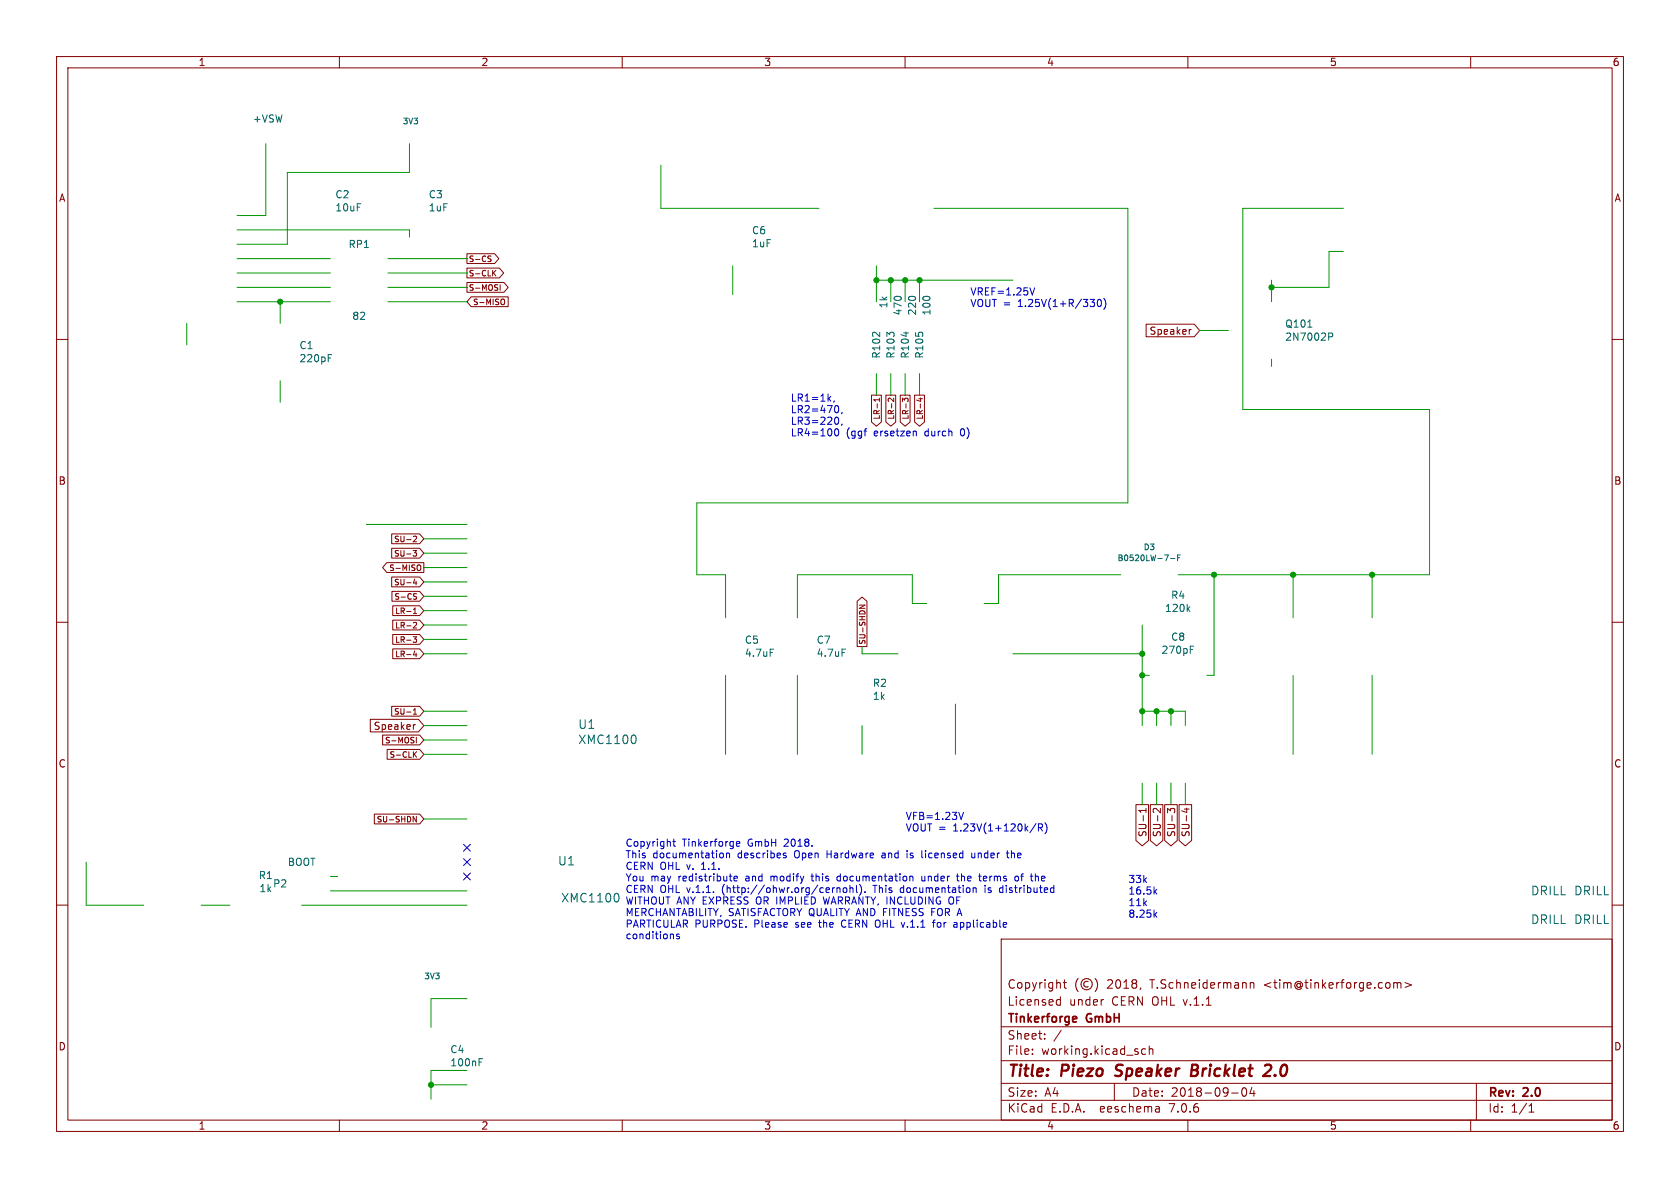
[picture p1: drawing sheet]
<svg xmlns="http://www.w3.org/2000/svg" width="297mm" height="210mm" viewBox="0 0 297 210" stroke-linecap="round" stroke-linejoin="round" font-family="sans-serif">
<g fill="none" stroke="#840000" stroke-width=".18">
<path d="M10 10h277v190h-277zM12 12h273v186h-273zM60 10v2M110 10v2M160 10v2M210 10v2M260 10v2M10 60h2M82.5 44.9h4.9l.8 .8-.8 .9h-4.9zM82.5 49.9h6.6l.7 .9-.7 .9h-6.6zM82.5 47.4h5.8l.7 .9-.7 .8h-5.8zM83.3 52.5h6.5v1.7h-6.5l-.8-.9z"/>
<path d="M86.4 45.7l.3 .1 .1 .3-.2 .1h-.2M86.4 45.3h.4M87.2 48.2l.5 .6M87.7 47.8l-.6 .6M88.4 50.3v1M88.8 52.9a.33 .33 0 0 1 .4 .3v.3a.33 .33 0 0 1-.4 .4M202.6 57.3h8.5l1 1.1-1 1.1h-8.5zM210.6 58.2l-.3 .2M285 60h2M154.1 69.9h1.7v4.7l-.9 .7-.8-.7zM155.5 70.4v.6M155.5 70.7h-1l.3 .3"/>
<path d="M156.6 69.9h1.7v4.7l-.8 .7-.9-.7zM158 70.4v.6l-.7-.6-.3 .2 .1 .4M159.2 69.9h1.7v4.7l-.9 .7-.8-.7zM160.5 71l-.1-.6h-.4l-.1 .3-.3-.3v.6M161.7 69.9h1.7v4.7l-.8 .7-.9-.7zM162.4 70.5h.7M162.8 70.3v.7l-.8-.3M68.4 99.5h6.5v1.7h-6.5l-.8-.9zM69.2 96.9h5l.7 .9-.7 .9h-5zM69.2 94.4h5l.7 .9-.7 .8h-5zM73 97.3h.7l-.4 .4 .3 .1v.4l-.5 .1M73.1 94.9l.4-.1 .2 .3-.7 .7h.7"/>
<path d="M74 99.9a.33 .33 0 0 1 .4 .3v.3a.33 .33 0 0 1-.4 .4M10 110h2M69.2 102h5l.7 .9-.7 .8h-5zM69.3 104.5h4.9l.7 .9-.7 .9h-4.9zM69.4 114.7h4.8l.7 .9-.7 .8h-4.8zM69.4 109.6h4.8l.7 .9-.7 .9h-4.8zM69.4 112.2h4.8l.7 .8-.7 .9h-4.8zM69.4 107.1h4.8l.7 .9-.7 .8h-4.8zM73 112.6h.7l-.4 .3 .3 .1v.5h-.5M73.1 110.1l.4-.1 .2 .3-.7 .7h.7M73.1 107.8l.3-.3v1M73.1 108.5h.6"/>
<path d="M73.3 105.4l.3 .1 .1 .2-.2 .2h-.3M73.3 104.9l.4 .1M73.3 115.1l-.2 .7h.6M73.3 102.4l-.2 .7h.6M73.6 102.7v.7M73.6 115.4v.7M151.5 106.3l.9-.8 .9 .8v8h-1.8zM151.9 107h1l-1 .5M285 110h2M65.5 127.2h8.5l.9 1.1-.9 1.1h-8.5zM67.6 129.9h6.6l.7 .9-.7 .9h-6.6zM68.4 132.5h5.8l.7 .9-.7 .8h-5.8z"/>
<path d="M69.2 124.9h5l.7 .8-.7 .9h-5zM73.1 126.3h.6M73.1 125.5l.3-.2v1M73.2 133.3l.5 .6M73.4 128.1l-.3 .1M73.6 130.3v1M73.7 132.9l-.6 .5M10 160h2M66.2 143.9h8l.7 .9-.7 .8h-8zM73 144.3l.6 1v-1M200.8 142.2h2.2v6.4l-1.1 .9-1.1-.9zM202.6 142.9v.7"/>
<path d="M202.6 143.3h-1.3l.4 .3M203.4 142.2h2.2v6.4l-1.1 .9-1.1-.9zM205.1 142.9v.8l-.9-.8-.3 .2v.5M205.9 142.2h2.2v6.4l-1.1 .9-1.1-.9zM207.7 143.5v-.4l-.3-.2-.4 .1-.1 .3-.5-.4v.8M208.4 142.2h2.3v6.4l-1.2 .9-1.1-.9zM209.4 143h.8M209.8 142.8v.8l-.9-.3M285 160h2M177 166h108v32h-108zM186.9 177.6h.6M186.9 176.8h.6"/>
<path d="M187.5 176.2v1.5M188 173.7h.5M188.2 173.2v1.3l.3 .2M190.6 173a1.72 1.72 0 0 0 0 2.3M192.4 173.6a.52 .52 0 0 0-.8 .4 .52 .52 0 0 0 .8 .4M193.6 173a1.72 1.72 0 0 1 0 2.3M195 176.7h.1M201.7 174.6l-.2 .3M221 173.8l.2-.1 .4 .1 .1 .9M221 173.7v1M246.4 173.8l.4-.1 .2 .2M246.4 173.7v1"/>
<path d="M247 173.9l.2-.2 .4 .1 .1 .9M247 173.9v.8M248.4 173.7l1.1 .4-1.1 .5M60 198v2M110 198v2M160 198v2M177 194.5h108M177 191.5h108M177 187.5h108M177 181.5h108M182.5 186.3v.1M182.5 185.5v.1"/>
<path d="M184.7 183.6v.1M184.7 182.8v.1M187.6 182.1l-1.3 2M197 191.5v3M202.5 185.5l-.4-.1-.3 .3v.4l.2 .2h.5M203.2 185.5l.2-.1 .3 .1 .1 .9M203.2 184.9v1.5M204.9 195.7l.1 .9M205 196.5l-.2 .1M205 196h-.2M210 198v2M217.7 193.2h1.2"/>
<path d="M219.7 192.4l.2-.1a.81 .81 0 0 1 .6 .6 .81 .81 0 0 1-.3 .8l-.2 .1a.81 .81 0 0 1-.3-1.4zM221.3 192.2l-.3 1.1h.9M221.7 192.8v1M260 198v2M261 191.5v6.5M270.3 196.6h.9M270.3 195.5l.4-.4v1.5"/>
<circle cx="192.1" cy="174" r="1"/>
</g>
<path d="M197.1 190.1l.3 .1M197.4 188.4l-.1 .2 .1 .4M210.7 189.2h.6M211.3 189.2l.3 .1M211.5 188.2h-.7l-.3 2 1-.1M211.5 189.1l-.2 .1M223.6 188.4l.3-.2h.5a.45 .45 0 0 1 .3 .6l-.1 .3-1.3 1.1h1.2" fill="none" stroke="#840000" stroke-width=".4"/>
<path d="M190.1 179.7l.2 .3-.7 .2M190.3 180.6l-.2 .1" fill="none" stroke="#840000" stroke-width=".3"/>
<g fill="none" stroke="#0000c2" stroke-width=".18">
<path d="M182.1 50.9l.4 1.3 .4-1.3M192.7 52.9h.8l-.4 .5 .3 .1 .1 .5-.2 .2h-.4M194.1 53l.2-.1a.68 .68 0 0 1 .4 .7 .68 .68 0 0 1-.4 .6l-.2-.1-.1-.4zM195.1 52.7a1.46 1.46 0 0 1 0 2M146.5 70.4l.4 .5M146.9 70.1l-.5 .5M147.5 70.9l-.1 .2M147.8 71.7a.68 .68 0 0 1 .5 .6 .68 .68 0 0 1-.5 .7M147.8 73.7a.68 .68 0 0 1 .5 .7 .68 .68 0 0 1-.5 .6M147.8 75.8a.68 .68 0 0 1 .5 .6 .68 .68 0 0 1-.5 .7l-.1-.2-.2-.3 .1-.6M148.9 72.9l-.1 .2M148.9 75l-.1 .2"/>
<path d="M152.7 76.2h.5M153.1 75.8h.1M161.8 76.2l.2 .2v.7M118.9 148.8h.5M119.1 148.3v1.1l.3 .2M127.5 150.8l.3 .1 .1 .1-.1 .5-.3 .1M128.4 150.9l.2-.1 .3 .1 .1 .7M128.4 150.8v.8M128.9 154.9h.5M129.3 155.7h.1M129.8 155.3l.6-.1-.1-.3h-.4l-.1 .2v.6h.5M130.2 149.2l.6-.1-.1-.3h-.3l-.2 .1v.6h.5"/>
<path d="M138.7 150.8l.3 .1M138.7 151.2l.3 .1v.2l-.2 .1h-.2M143.4 154.9h.5M143.5 154.5l.1 1.2M145.5 158.6l.3 1.2M148 156.9v.9M148 157.1l.1-.2 .3 .1 .1 .8M148.4 154.9h-.2l-.2 .2v.5l.4 .1M149.2 157l.3-.1 .2 .3v.3l-.2 .3-.3-.1-.1-.2zM150.3 157.1l.1-.2 .3 .1 .1 .8M150.3 156.5v1.3M151.4 156.5v1.1l.2 .2"/>
<path d="M152 156.4a1.49 1.49 0 0 1 0 1.8M152.9 157.7v.1M156.1 150.8l-.2 .1M156.1 151.2l-.2 .1 .2 .3M159.3 157l-.1 .2 .1 .5M160.4 150.4v.1M160.4 150.8v.8M160.9 154.9h.4l.1 .8M163 154.9v.8h.3l.2-.1M163 151.5l.1 .1M167.8 159.6l.5 .2M168 158.6l-.2 .1"/>
<path d="M169.1 154.9h.5M169.3 154.5v1.1l.3 .1M169.5 143.6l.4 1.3 .4-1.3M171.8 150.8l.1 .8h.3l.1-.1M172 157.1l.2-.2 .3 .1 .1 .8M172 156.9v.9M172.3 150.8v.8M173 154.9h.5M173.4 155.7h.1M174 154.9l-.2 .2v.5l.2 .1M174.2 156.5v.1M174.2 156.9v.9"/>
<path d="M174.5 155.2l-.7 .1M176.8 157.7l.1 .1 .4-.1M177.3 157l-.4-.1-.1 .2M177.9 150.8h.5M178.1 151.6h.3M178.8 150.4v1.2M179 150.8l-.2 .1M179.5 154.9h.3l.3 .2-.1 .5-.2 .1h-.3M180.4 154.9h.5M183.1 154.9h.3l.2 .2M183.2 145.6l-1.1 1.6M183.6 146.3l.6-.1 .1-.1v-.3l-.7-.2v1.3"/>
<path d="M183.9 146.3l.4 .6M184.7 145.5a1.46 1.46 0 0 1 0 1.9M204.1 157.6l.4 .5M204.5 157.2l-.5 .5M119 165.2l.1 .8M120.1 165.2l-.3-.1-.2 .2 .1 .2 .4 .1v.3h-.5M148.9 162.8l-.1 .6 .2 .5M164.7 161.2h.4M164.7 160.6v1.3M164.8 163.1h.5M165.2 162.6l-.2 .2v1.1M168.8 163.1h.2l.2 .1v.7"/>
<path d="M169.2 163.9h-.4M169.2 163.4h-.4M204.1 161.7l.4 .4M204.5 161.3l-.5 .5"/>
</g>
<g fill="none" stroke="#009600" stroke-width=".18">
<path d="M47 25.4v12.7h-5.1M72.4 25.4v5.1h-21.6v12.7h-8.9M116.8 29.2v7.6h28M165.1 36.8h34.3v52.1h-76.2v12.7h5.1v7.6M237.5 36.8h-17.8v35.6h33v29.2h-44.4M33 57.2v3.8M41.9 53.3h16.5M41.9 40.6h30.5v1.3M41.9 48.3h16.5M41.9 45.7h16.5M41.9 50.8h16.5M49.5 53.3v3.9"/>
<path d="M68.6 53.3h13.9M68.6 48.3h13.9M68.6 45.7h13.9M68.6 50.8h13.9M129.5 47v5.1M154.9 47v6.3M154.9 49.5h24.2M157.5 49.5v3.8M160 49.5v3.8M162.6 49.5v3.8M212.1 58.4h5.1M224.8 49.5v3.8"/>
<path d="M237.5 44.5h-2.6v6.3h-10.1M49.5 67.3v3.8M154.9 66v3.9M157.5 66v3.9M160 66v3.9M162.6 66v3.9M224.8 63.5v1.3M64.8 92.7h17.7M74.9 97.8h7.6M74.9 95.3h7.6M74.9 115.6h7.6M74.9 100.3h7.6"/>
<path d="M74.9 113h7.6M74.9 108h7.6M74.9 110.5h7.6M74.9 105.4h7.6M74.9 102.9h7.6M128.3 119.4v14M141 119.4v14M152.4 114.3v1.3h6.3M163.8 106.7h-2.5v-5.1h-20.3v7.6M179.1 115.6h22.8M198.1 101.6h-21.6v5.1h-2.5M201.9 110.5v17.8"/>
<path d="M201.9 119.4h1.3M214.6 101.6v17.8h-1.2M228.6 101.6v7.6M228.6 119.4v14M242.6 101.6v7.6M242.6 119.4v14M74.9 125.7h7.6M74.9 130.8h7.6M74.9 133.4h7.6M74.9 128.3h7.6M152.4 128.3v5.1M168.9 124.5v8.9"/>
<path d="M201.9 138.4v3.8M201.9 125.7h7.6v2.6M204.5 125.7v2.6M204.5 138.4v3.8M207 125.7v2.6M207 138.4v3.8M209.5 138.4v3.8M15.2 152.4v7.6h10.2M58.4 154.9h1.3M58.4 157.5h24.1M74.9 144.8h7.6M35.6 160h5"/>
<path d="M53.3 160h29.2M82.5 176.5h-6.3v5.1M76.2 191.8h6.3M82.5 189.2h-6.3v5.1"/>
</g>
<path d="M81.9 151.8l1.3 1.2M81.9 149.3l1.3 1.2M81.9 154.3l1.3 1.2M83.2 151.8l-1.3 1.2M83.2 149.3l-1.3 1.2M83.2 154.3l-1.3 1.2" fill="none" stroke="#000084" stroke-width=".18"/>
<g fill="none" stroke="#006464" stroke-width=".18">
<path d="M160.2 58.7v.8M231.2 57.8h.7M234.9 58.9h.5l.2 .2-.1 .4h-.6M58 63.3h.4M58 62.7h.6M206.9 98.7h.8M208.2 98.6h.3M208.7 98.1h-.5v1M136.2 114.8h.6M148.9 114.8h.6M210 107.6l.4 .5M210.4 107.3l-.5 .4"/>
<path d="M210.4 114.8h.5M210.4 114.2h.6M112.2 130l.2 .5-.2 .9M109.2 158l.2 .5-.2 .9M84.7 187.7h.4M84.7 187.1h.6"/>
</g>
<g fill="#009600" stroke="#009600" stroke-width=".18">
<circle cx="162.6" cy="49.5" r=".46"/>
<circle cx="49.5" cy="53.3" r=".46"/>
<circle cx="160" cy="49.5" r=".46"/>
<circle cx="157.5" cy="49.5" r=".46"/>
<circle cx="154.9" cy="49.5" r=".46"/>
<circle cx="214.6" cy="101.6" r=".46"/>
<circle cx="201.9" cy="115.6" r=".46"/>
<circle cx="224.8" cy="50.8" r=".46"/>
<circle cx="242.6" cy="101.6" r=".46"/>
<circle cx="228.6" cy="101.6" r=".46"/>
<circle cx="76.2" cy="191.8" r=".46"/>
<circle cx="204.5" cy="125.7" r=".46"/>
<circle cx="201.9" cy="119.4" r=".46"/>
<circle cx="201.9" cy="125.7" r=".46"/>
<circle cx="207" cy="125.7" r=".46"/>
</g>
<g font-size="2.8" fill="#840000">
<text x="178" y="190.9">Title:</text>
<text x="187.7" y="190.9">Piezo</text>
<text x="198.1" y="190.9">Speaker</text>
<text x="212.2" y="190.9">Bricklet</text>
<text x="226" y="190.9">2.0</text>
</g>
<g font-size="2.1" fill="#006464">
<text x="102.1" y="129.1">U1</text>
<text x="102.1" y="131.7">XMC1100</text>
<text x="98.6" y="153.2">U1</text>
<text x="99.1" y="159.7">XMC1100</text>
<text x="270.6" y="158.5">DRILL</text>
<text x="278.2" y="158.5">DRILL</text>
<text x="270.6" y="163.6">DRILL</text>
<text x="278.2" y="163.6">DRILL</text>
</g>
<g font-size="2.1" fill="#840000">
<text x="178" y="178">Licensed</text>
<text x="178" y="175">Copyright</text>
<text x="189" y="178">under</text>
<text x="195.7" y="175">2018,</text>
<text x="196.6" y="178">CERN OHL v.1.1</text>
<text x="203.5" y="175">T.Schneidermann</text>
<text x="223.7" y="175">&lt;tim@tinkerforge.com&gt;</text>
<text x="178" y="184">Sheet:</text>
<text x="178" y="181.2">Tinkerforge</text>
<text x="192.2" y="181.2">GmbH</text>
<text x="178" y="186.7">File:</text>
<text x="184.1" y="186.7">working.kicad_sch</text>
<text x="178" y="196.9">KiCad</text>
<text x="178" y="194.1">Size:</text>
<text x="184.7" y="194.1">A4</text>
<text x="185.7" y="196.9">E.D.A.</text>
<text x="194.6" y="196.9">eeschema</text>
<text x="200" y="194.1">Date:</text>
<text x="207" y="196.9">7.0.6</text>
<text x="207" y="194.1">2018-09-04</text>
<text x="263" y="194.3">Rev:</text>
<text x="263" y="196.9">Id:</text>
<text x="267.1" y="196.9">1/1</text>
<text x="269.4" y="194.3">2.0</text>
</g>
<g font-size="1.8" fill="#840000">
<text x="35" y="11.9">1</text>
<text x="85" y="11.9">2</text>
<text x="135" y="11.9">3</text>
<text x="185" y="11.9">4</text>
<text x="235" y="11.9">5</text>
<text x="285" y="11.9">6</text>
<text x="10.3" y="35.9">A</text>
<text x="285.3" y="35.9">A</text>
<text x="203.1" y="59.4">Speaker</text>
<text x="10.3" y="85.9">B</text>
<text x="285.3" y="85.9">B</text>
<text x="66" y="129.2">Speaker</text>
<text x="10.3" y="135.9">C</text>
<text x="285.3" y="135.9">C</text>
<text x="202.9" y="148.1" transform="rotate(-90 202.9 148.1)">SU-1</text>
<text x="205.4" y="148.1" transform="rotate(-90 205.4 148.1)">SU-2</text>
<text x="208" y="148.1" transform="rotate(-90 208 148.1)">SU-3</text>
<text x="210.5" y="148.1" transform="rotate(-90 210.5 148.1)">SU-4</text>
<text x="10.3" y="185.9">D</text>
<text x="285.3" y="185.9">D</text>
<text x="35" y="199.9">1</text>
<text x="85" y="199.9">2</text>
<text x="135" y="199.9">3</text>
<text x="185" y="199.9">4</text>
<text x="235" y="199.9">5</text>
<text x="285" y="199.9">6</text>
</g>
<g font-size="1.8" fill="#006464">
<text x="44.6" y="21.9">+VSW</text>
<text x="59.2" y="35.3">C2</text>
<text x="75.7" y="35.3">C3</text>
<text x="59.2" y="37.6">10uF</text>
<text x="75.7" y="37.6">1uF</text>
<text x="132.9" y="41.6">C6</text>
<text x="61.5" y="44">RP1</text>
<text x="132.9" y="43.9">1uF</text>
<text x="62.2" y="56.7">82</text>
<text x="157.1" y="54.6" transform="rotate(-90 157.1 54.6)">1k</text>
<text x="159.6" y="55.9" transform="rotate(-90 159.6 55.9)">470</text>
<text x="162.2" y="55.9" transform="rotate(-90 162.2 55.9)">220</text>
<text x="164.7" y="55.9" transform="rotate(-90 164.7 55.9)">100</text>
<text x="227.1" y="58.1">Q101</text>
<text x="52.8" y="61.9">C1</text>
<text x="52.8" y="64.2">220pF</text>
<text x="155.8" y="63.5" transform="rotate(-90 155.8 63.5)">R102</text>
<text x="158.3" y="63.5" transform="rotate(-90 158.3 63.5)">R103</text>
<text x="160.9" y="63.5" transform="rotate(-90 160.9 63.5)">R104</text>
<text x="163.4" y="63.5" transform="rotate(-90 163.4 63.5)">R105</text>
<text x="227.1" y="60.4">2N7002P</text>
<text x="206.9" y="106.1">R4</text>
<text x="131.6" y="114">C5</text>
<text x="144.3" y="114">C7</text>
<text x="205.8" y="108.4">120k</text>
<text x="206.9" y="113.5">C8</text>
<text x="131.6" y="116.3">4.7uF</text>
<text x="144.3" y="116.3">4.7uF</text>
<text x="205.2" y="115.8">270pF</text>
<text x="154.2" y="121.6">R2</text>
<text x="154.2" y="123.9">1k</text>
<text x="45.6" y="155.6">R1</text>
<text x="50.8" y="153.3">BOOT</text>
<text x="45.8" y="157.9">1k</text>
<text x="48.2" y="157.1">P2</text>
<text x="79.5" y="186.4">C4</text>
<text x="79.5" y="188.7">100nF</text>
</g>
<g font-size="1.8" fill="#0000c2">
<text x="171.4" y="52.3">VREF=1.25V</text>
<text x="171.4" y="54.4">VOUT =</text>
<text x="180.1" y="54.4">1.25V(1+R/330)</text>
<text x="139.7" y="71.1">LR1=1k,</text>
<text x="139.7" y="73.1">LR2=470,</text>
<text x="139.7" y="75.2">LR3=220,</text>
<text x="139.7" y="77.2">LR4=100</text>
<text x="149.6" y="77.2">(ggf</text>
<text x="154.6" y="77.2">ersetzen</text>
<text x="163.8" y="77.2">durch</text>
<text x="170.3" y="77.2">0)</text>
<text x="110.5" y="149.8">Copyright</text>
<text x="120.6" y="149.8">Tinkerforge</text>
<text x="132.3" y="149.8">GmbH</text>
<text x="138.9" y="149.8">2018.</text>
<text x="160" y="145">VFB=1.23V</text>
<text x="160" y="147.1">VOUT =</text>
<text x="168.7" y="147.1">1.23V(1+120k/R)</text>
<text x="110.5" y="151.8">This</text>
<text x="110.5" y="153.9">CERN OHL v.</text>
<text x="110.5" y="155.9">You</text>
<text x="115" y="155.9">may</text>
<text x="115.4" y="151.8">documentation</text>
<text x="120" y="155.9">redistribute</text>
<text x="124.3" y="153.9">1.1.</text>
<text x="130.6" y="151.8">describes</text>
<text x="132.1" y="155.9">and</text>
<text x="136.7" y="155.9">modify</text>
<text x="140.7" y="151.8">Open</text>
<text x="144.2" y="155.9">this</text>
<text x="146.6" y="151.8">Hardware</text>
<text x="148.8" y="155.9">documentation</text>
<text x="156.6" y="151.8">and</text>
<text x="161.2" y="151.8">is</text>
<text x="164" y="155.9">under</text>
<text x="164" y="151.8">licensed</text>
<text x="170.5" y="155.9">the</text>
<text x="173" y="151.8">under</text>
<text x="174.6" y="155.9">terms</text>
<text x="179.5" y="151.8">the</text>
<text x="181.1" y="155.9">of</text>
<text x="184.1" y="155.9">the</text>
<text x="110.5" y="157.9">CERN OHL v.1.1.</text>
<text x="110.5" y="160">WITHOUT ANY EXPRESS</text>
<text x="127.9" y="157.9">(http://ohwr.org/cernohl).</text>
<text x="134" y="160">OR IMPLIED</text>
<text x="146.3" y="160">WARRANTY, INCLUDING</text>
<text x="154.9" y="157.9">This</text>
<text x="159.8" y="157.9">documentation</text>
<text x="168.8" y="160">OF</text>
<text x="175" y="157.9">is</text>
<text x="177.8" y="157.9">distributed</text>
<text x="199.4" y="156.2">33k</text>
<text x="199.4" y="158.2">16.5k</text>
<text x="199.4" y="160.3">11k</text>
<text x="110.5" y="162">MERCHANTABILITY, SATISFACTORY QUALITY AND FITNESS</text>
<text x="110.5" y="164.1">PARTICULAR PURPOSE.</text>
<text x="110.5" y="166.1">conditions</text>
<text x="133.5" y="164.1">Please</text>
<text x="140.9" y="164.1">see</text>
<text x="145.3" y="164.1">the</text>
<text x="149.4" y="164.1">CERN OHL v.1.1</text>
<text x="165.3" y="162">FOR A</text>
<text x="166.2" y="164.1">for</text>
<text x="170.1" y="164.1">applicable</text>
<text x="199.4" y="162.3">8.25k</text>
</g>
<g font-size="1.4" fill="#006464">
<text x="71.1" y="22.2">3V3</text>
<text x="197.5" y="99.4">B0520LW-7-F</text>
<text x="202.1" y="97.5">D3</text>
<text x="74.9" y="173.3">3V3</text>
</g>
<g font-size="1.4" fill="#840000">
<text x="82.8" y="46.5">S-CS</text>
<text x="82.8" y="51.6">S-MOSI</text>
<text x="82.8" y="49.1">S-CLK</text>
<text x="83.5" y="54.1">S-MISO</text>
<text x="155.7" y="74.3" transform="rotate(-90 155.7 74.3)">LR-1</text>
<text x="158.3" y="74.3" transform="rotate(-90 158.3 74.3)">LR-2</text>
<text x="160.8" y="74.3" transform="rotate(-90 160.8 74.3)">LR-3</text>
<text x="163.4" y="74.3" transform="rotate(-90 163.4 74.3)">LR-4</text>
<text x="68.7" y="101.1">S-MISO</text>
<text x="69.5" y="98.6">SU-3</text>
<text x="69.5" y="96">SU-2</text>
<text x="69.5" y="103.7">SU-4</text>
<text x="69.6" y="106.2">S-CS</text>
<text x="69.7" y="111.3">LR-2</text>
<text x="69.7" y="113.8">LR-3</text>
<text x="69.7" y="108.7">LR-1</text>
<text x="69.7" y="116.4">LR-4</text>
<text x="153.2" y="114.1" transform="rotate(-90 153.2 114.1)">SU-SHDN</text>
<text x="67.9" y="131.6">S-MOSI</text>
<text x="69.5" y="126.5">SU-1</text>
<text x="68.7" y="134.1">S-CLK</text>
<text x="66.5" y="145.6">SU-SHDN</text>
</g>
</svg>
